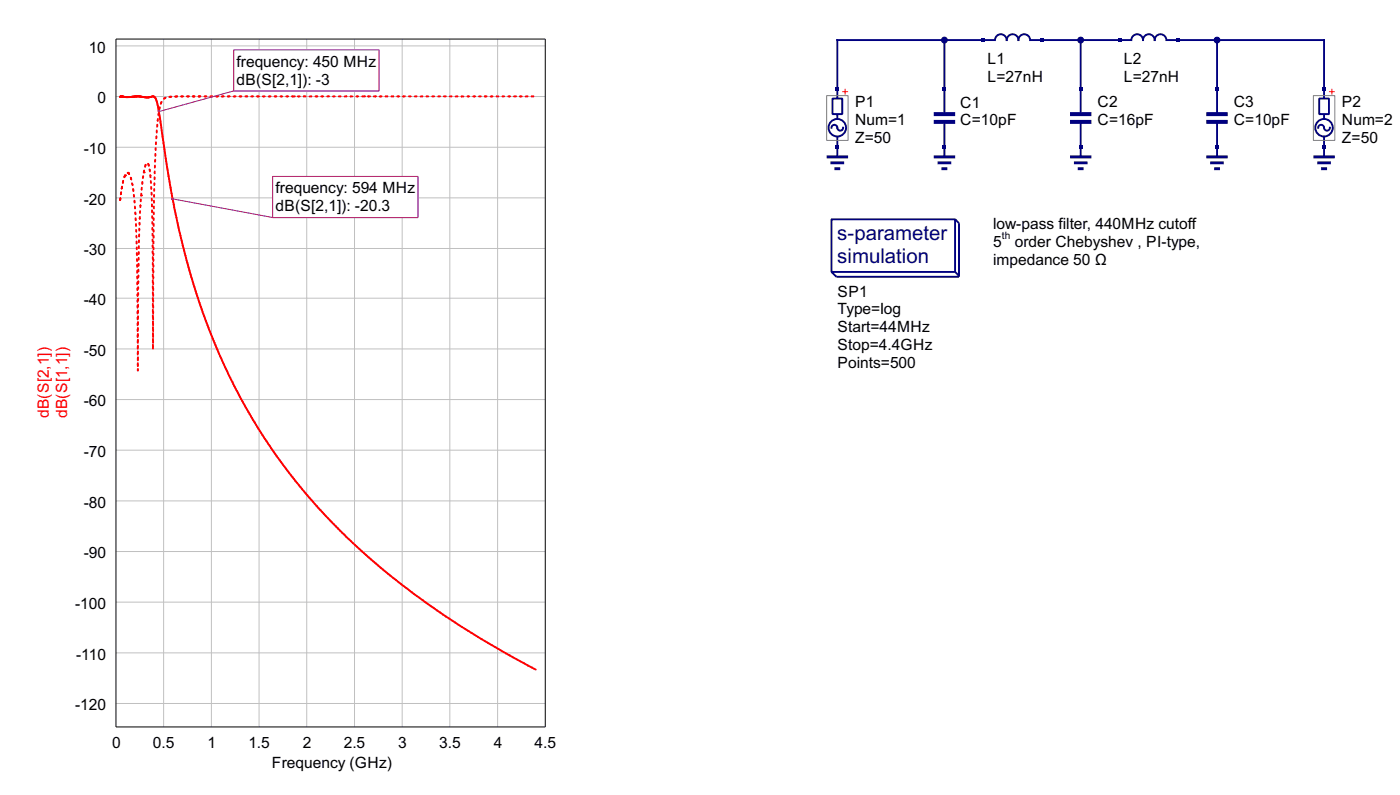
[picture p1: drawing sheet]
<svg xmlns="http://www.w3.org/2000/svg" width="264mm" height="150mm" viewBox="0 0 264 150" stroke-linecap="round" stroke-linejoin="round" font-family="sans-serif">
<g fill="none" stroke="#000080" stroke-width=".36">
<path d="M157.1 18.6h1.9v2.9h-1.9zM158 18.6v-11h29.8a1.1 1.1 0 0 1 1.1-1.1 1.1 1.1 0 0 1 1.1 1.1 1.11 1.11 0 0 1 1.1-1.1 1.11 1.11 0 0 1 1.1 1.1 1.1 1.1 0 0 1 1.1-1.1 1.1 1.1 0 0 1 1.1 1.1h19.1a1.1 1.1 0 0 1 1.1-1.1 1.1 1.1 0 0 1 1.1 1.1 1.1 1.1 0 0 1 1.1-1.1 1.1 1.1 0 0 1 1.1 1.1 1.1 1.1 0 0 1 1.1-1.1 1.1 1.1 0 0 1 1.1 1.1h29.8v11M178.2 7.6v13.9M204 7.6v13.9M229.7 7.6v13.9M249 18.6h1.8v2.9h-1.8zM156.9 24.1a.55 .55 0 0 1 .6-.6 .55 .55 0 0 1 .5 .6 .55 .55 0 0 0 .6 .5 .55 .55 0 0 0 .5-.5M158 21.5v.9M158 25.7v3.9M178.2 23v6.6M204 23v6.6M229.7 23v6.6"/>
<path d="M248.8 24.1a.55 .55 0 0 1 .5-.6 .55 .55 0 0 1 .6 .6 .55 .55 0 0 0 .5 .5 .55 .55 0 0 0 .6-.5M249.9 21.5v.9M249.9 25.7v3.9M156.9 41.4h23.4v9.9h-23.4zM180.3 41.4l.7 .7v10.1h-23.1l-1-.9M180.3 51.3l.7 .7"/>
<circle cx="158" cy="24.1" r="1.65"/>
<circle cx="249.9" cy="24.1" r="1.65"/>
</g>
<path d="M159 17.3h1.1M159.5 16.7v1.1M250.8 17.3h1.1M251.4 16.7v1.1" fill="none" stroke="#f00" stroke-width=".19"/>
<path d="M156 18h4.1v8.5h-4.1zM247.9 18h4v8.5h-4z" fill="none" stroke="#808080" stroke-width=".19"/>
<g fill="none" stroke="#000080" stroke-width=".55">
<path d="M156 29.6h4.1M156.7 30.7h2.6M157.5 31.8h1.1M176.2 29.6h4.1M177 30.7h2.5M177.7 31.8h1.1M202 29.6h4M202.7 30.7h2.6M203.4 31.8h1.1M227.7 29.6h4M228.4 30.7h2.6M229.2 31.8h1.1"/>
<path d="M247.9 29.6h4M248.6 30.7h2.6M249.3 31.8h1.2"/>
</g>
<path d="M176.2 23h4.1M176.2 21.5h4.1M202 23h4M202 21.5h4M227.7 23h4M227.7 21.5h4" fill="none" stroke="#000080" stroke-width=".74" stroke-linecap="butt"/>
<g fill="#000080">
<path d="M157.7 16.4h.7v.7h-.7z"/>
<path d="M157.7 27.4h.7v.7h-.7z"/>
<path d="M177.9 27.4h.7v.7h-.7z"/>
<path d="M203.6 27.4h.7v.7h-.7z"/>
<path d="M229.3 27.4h.8v.7h-.8z"/>
<path d="M249.5 16.4h.8v.7h-.8z"/>
<path d="M249.5 27.4h.8v.7h-.8z"/>
<path d="M203.6 16.4h.7v.7h-.7z"/>
<path d="M177.9 16.4h.7v.7h-.7z"/>
<path d="M229.3 16.4h.8v.7h-.8z"/>
<path d="M185.2 7.2h.8v.7h-.8z"/>
<path d="M196.3 7.2h.7v.7h-.7z"/>
<path d="M210.9 7.2h.8v.7h-.8z"/>
<path d="M222 7.2h.7v.7h-.7z"/>
</g>
<g fill="#000080" stroke="#000080" stroke-width=".19">
<circle cx="178.2" cy="7.6" r=".55"/>
<circle cx="204" cy="7.6" r=".55"/>
<circle cx="229.7" cy="7.6" r=".55"/>
</g>
<g fill="none" stroke="#c0c0c0" stroke-width=".19">
<path d="M21.9 8.7h81M21.9 18.2h81M30.9 7.4v129.7M39.9 7.4v129.7M48.9 7.4v129.7M57.9 7.4v129.7M66.9 7.4v129.7M75.9 7.4v129.7M84.9 7.4v129.7M93.9 7.4v129.7M21.9 27.8h81M21.9 37.3h81"/>
<path d="M21.9 46.9h81M21.9 56.2h81M21.9 65.8h81M21.9 75.4h81M21.9 84.9h81M21.9 94.5h81M21.9 104h81M21.9 113.6h81M21.9 123.1h81M21.9 132.7h81"/>
</g>
<path d="M21.9 7.4h81v129.7h-81z" fill="none" stroke="#000" stroke-width=".19"/>
<path d="M22.7 37.7h.1M22.7 37.4v.3M22.9 36.3l-.1 .3M22.9 36.3h.1M23 35.5h.1M23 35.2v.4M23.2 34.3v.1M23.3 34.1l-.1 .4M23.6 33.1h.1M23.6 33.1l-.1 .3" fill="none" stroke="#f00" stroke-width=".36"/>
<g fill="#f00">
<circle cx="23.6" cy="33.1" r=".18"/>
<circle cx="24.1" cy="32.6" r=".18"/>
</g>
<g fill="none" stroke="#f00" stroke-width=".36">
<path d="M24.2 32.6h.1M24.2 32.6l.2 .2M24.7 33.5l.1 .3M24.9 34.6l.1 .3M25.1 35.7l.1 .3M25.3 36.7v.4M25.4 37.8v.4M25.5 38.9v.4M26.4 39.8v.4M26.5 38.7v.4M26.6 37.6l-.1 .4M25.5 40l.1 .4"/>
<path d="M25.6 41.1v.4M25.7 42.2v.4M25.7 43.3v.4M25.7 44.5l.1 .3M25.8 45.6v.3M25.8 46.7v.3M25.8 47.8h.1M25.8 47.8v.3M25.8 48.9l.1 .3M25.9 50v.3M25.9 51.1v.3M25.9 52.2v.3"/>
<path d="M25.9 53.3v.3M25.9 54.4v.3M25.9 55.5l.1 .3M26 56.6v.3M26 57.7v.3M26 58.8v.3M26 59.9v.3M26.1 57.4v.4M26.1 58.5v.4M26.1 59.6v.4M26.1 56.3v.4M26.1 54.1v.4"/>
<path d="M26.1 55.2v.4M26.1 53v.4M26.1 51.9v.4M26.1 50.8v.4M26.1 49.7v.4M26.2 48.6v.4M26.2 47.5v.4M26.2 46.4v.4M26.2 45.3v.4M26.3 44.2l-.1 .4M26.3 43.1v.4M26.3 42v.4"/>
<path d="M26.4 40.9v.4M26 61v.4M26 62.1v.4M26 63.2v.4M26 64.3v.4M26 65.4v.4M26 66.5v.4M26 67.6v.4M26 68.5v.6M26 69.6v.3M26 67.4v.3M26 61.8v.4"/>
<path d="M26 63v.3M26 64.1v.3M26 65.2v.3M26 66.3v.3M26.1 60.7l-.1 .4"/>
</g>
<circle cx="26.6" cy="36.9" r=".18" fill="#f00"/>
<path d="M26.7 36.5l-.1 .4M26.8 35.4l-.1 .4M26.9 34.3l-.1 .4M27 33.2v.4" fill="none" stroke="#f00" stroke-width=".36"/>
<circle cx="27.1" cy="32.5" r=".18" fill="#f00"/>
<g fill="none" stroke="#f00" stroke-width=".36">
<path d="M30.5 19.2l-.1 .4M31.3 18.4l-.4 .2M32.3 18.2l-.3 .1M33.4 18.2h-.3M34.2 18.2h.3M35.3 18.2h.3M27.2 32.2l-.1 .3M27.4 31.4h.1M27.5 31.1l-.1 .3M27.5 31.1h.1M28 30.9h.1M28 30.9l.1 .3"/>
<path d="M28.1 31.2h.1M28.2 32l.1 .3M28.4 33v.4M28.5 34.1v.4M28.5 35.2l.1 .4M28.6 36.3v.4M28.6 37.4l.1 .4M28.7 38.5v.4M28.7 39.6v.4M29 38.9v.4M29.1 37.8v.4M29.1 36.7v.4"/>
<path d="M29.1 35.6v.4M29.1 34.5v.4M29.2 33.4v.4M29.2 32.3v.4M29.3 31.2l-.1 .4M29.3 30.1v.4M29.3 29v.4M29.4 27.9v.4M29.4 26.8v.4M29.5 25.7v.4M29.6 24.6v.4M29.7 23.5v.4"/>
<path d="M29.8 22.4v.4M30 21.3l-.1 .4M30.2 20.3l-.1 .3M28.7 40.7v.4M28.7 41.9l.1 .3M28.8 43v.3M28.8 44.1v.3M28.8 45.2v.3M28.8 46.3v.3M28.8 47.4v.3M28.8 48.5v.3M28.8 49.6v.3"/>
<path d="M28.8 50.7v.4M28.8 51.8v.4M28.8 52.9v.4M28.8 54l.1 .4M28.9 55.1v.4M28.9 56.2v.4M28.9 57.3v.4M28.9 58.4v.4M28.9 59.5v.4M28.9 59.9v.4M28.9 58.8v.4M28.9 53.3v.3"/>
<path d="M28.9 54.4v.3M28.9 55.5v.3M28.9 56.6v.3M28.9 57.7v.4M28.9 47.8v.3M28.9 48.9v.3M28.9 50v.3M28.9 51.1v.3M28.9 52.2v.3M29 45.6v.3M29 46.7v.3M29 43.3v.4"/>
<path d="M29 44.5v.3M29 41.1v.4M29 42.2v.4M29 40v.4M28.9 60.6v.8M28.9 61.7v.8M28.9 62.8v.8M28.9 63.9v.8M28.9 65v.8"/>
</g>
<circle cx="36.4" cy="18.2" r=".18" fill="#f00"/>
<path d="M36.4 18.2h.3" fill="none" stroke="#f00" stroke-width=".36"/>
<circle cx="37.5" cy="18.2" r=".18" fill="#f00"/>
<g fill="none" stroke="#f00" stroke-width=".36">
<path d="M37.5 18.2h.3M38.6 18.2h.3M39.7 18.2h.3M40.8 18.2h.3M41.9 18.2h.3M43 18.2h.4M44.1 18.2h.4M45.2 18.2h.4M46.3 18.2h.4M47.4 18.2h.4M48.5 18.2h.4M49.6 18.2h.4"/>
<path d="M50.7 18.2h.4M51.8 18.2h.4M52.9 18.2h.4M54 18.2h.4M55.1 18.2h.4"/>
</g>
<circle cx="55.5" cy="18.2" r=".18" fill="#f00"/>
<path d="M56.2 18.2h.4M57.3 18.2h.4M58.4 18.2h.4M59.5 18.2h.4M60.6 18.2h.4M61.7 18.2h.4M62.8 18.2h.4M63.9 18.2h.4M65 18.2h.4M66.1 18.2h.4M67.2 18.2h.4M68.3 18.2h.4" fill="none" stroke="#f00" stroke-width=".36"/>
<circle cx="68.7" cy="18.2" r=".18" fill="#f00"/>
<g fill="none" stroke="#f00" stroke-width=".36">
<path d="M69.4 18.2h.4M70.5 18.2h.4M71.6 18.2h.4M72.7 18.2h.4M73.9 18.2h.3M75 18.2h.3M76.1 18.2h.3M77.2 18.2h.3M78.3 18.2h.3M79.4 18.2h.3M80.5 18.2h.3M81.6 18.2h.3"/>
<path d="M82.7 18.2h.4M83.8 18.2h.4M84.9 18.2h.4M86 18.2h.4M87.1 18.2h.4M88.2 18.2h.4M89.3 18.2h.4M90.4 18.2h.4"/>
</g>
<circle cx="91.5" cy="18.2" r=".18" fill="#f00"/>
<path d="M22.7 18.2h.1M91.5 18.2h.4M92.6 18.2h.4M93.7 18.2h.4M94.8 18.2h.4M95.9 18.2h.4M97 18.2h.4M98.1 18.2h.4M99.2 18.2h.4M100.3 18.2h.4" fill="none" stroke="#f00" stroke-width=".36"/>
<circle cx="22.7" cy="18.2" r=".18" fill="#f00"/>
<path d="M22.7 18.2h.1" fill="none" stroke="#f00" stroke-width=".36"/>
<circle cx="22.7" cy="18.2" r=".18" fill="#f00"/>
<path d="M22.7 18.2h.1" fill="none" stroke="#f00" stroke-width=".36"/>
<circle cx="22.7" cy="18.2" r=".18" fill="#f00"/>
<path d="M22.7 18.2h.1" fill="none" stroke="#f00" stroke-width=".36"/>
<circle cx="22.8" cy="18.2" r=".18" fill="#f00"/>
<path d="M22.8 18.2h.1" fill="none" stroke="#f00" stroke-width=".36"/>
<circle cx="22.8" cy="18.2" r=".18" fill="#f00"/>
<path d="M22.8 18.2h.1" fill="none" stroke="#f00" stroke-width=".36"/>
<circle cx="22.8" cy="18.2" r=".18" fill="#f00"/>
<path d="M22.8 18.2h.1" fill="none" stroke="#f00" stroke-width=".36"/>
<circle cx="22.8" cy="18.2" r=".18" fill="#f00"/>
<path d="M22.8 18.2h.1" fill="none" stroke="#f00" stroke-width=".36"/>
<circle cx="22.8" cy="18.2" r=".18" fill="#f00"/>
<path d="M22.8 18.2h.1" fill="none" stroke="#f00" stroke-width=".36"/>
<circle cx="22.9" cy="18.2" r=".18" fill="#f00"/>
<path d="M22.9 18.2h.1" fill="none" stroke="#f00" stroke-width=".36"/>
<circle cx="22.9" cy="18.2" r=".18" fill="#f00"/>
<path d="M22.9 18.2h.1" fill="none" stroke="#f00" stroke-width=".36"/>
<circle cx="22.9" cy="18.2" r=".18" fill="#f00"/>
<path d="M22.9 18.2h.1" fill="none" stroke="#f00" stroke-width=".36"/>
<circle cx="22.9" cy="18.2" r=".18" fill="#f00"/>
<path d="M22.9 18.2h.1" fill="none" stroke="#f00" stroke-width=".36"/>
<circle cx="22.9" cy="18.2" r=".18" fill="#f00"/>
<path d="M22.9 18.2h.1" fill="none" stroke="#f00" stroke-width=".36"/>
<circle cx="23" cy="18.2" r=".18" fill="#f00"/>
<path d="M23 18.2h.1" fill="none" stroke="#f00" stroke-width=".36"/>
<circle cx="23" cy="18.2" r=".18" fill="#f00"/>
<path d="M23 18.2h.1" fill="none" stroke="#f00" stroke-width=".36"/>
<circle cx="23" cy="18.2" r=".18" fill="#f00"/>
<path d="M23 18.2h.1" fill="none" stroke="#f00" stroke-width=".36"/>
<circle cx="23" cy="18.2" r=".18" fill="#f00"/>
<path d="M23 18.2h.1" fill="none" stroke="#f00" stroke-width=".36"/>
<circle cx="23.1" cy="18.2" r=".18" fill="#f00"/>
<path d="M23.1 18.2h.1" fill="none" stroke="#f00" stroke-width=".36"/>
<circle cx="23.1" cy="18.2" r=".18" fill="#f00"/>
<path d="M23.1 18.2h.1" fill="none" stroke="#f00" stroke-width=".36"/>
<circle cx="23.1" cy="18.2" r=".18" fill="#f00"/>
<path d="M23.1 18.2h.1" fill="none" stroke="#f00" stroke-width=".36"/>
<circle cx="23.1" cy="18.2" r=".18" fill="#f00"/>
<path d="M23.1 18.2v.1" fill="none" stroke="#f00" stroke-width=".36"/>
<circle cx="23.1" cy="18.3" r=".18" fill="#f00"/>
<path d="M23.1 18.3h.1" fill="none" stroke="#f00" stroke-width=".36"/>
<circle cx="23.2" cy="18.3" r=".18" fill="#f00"/>
<path d="M23.2 18.3h.1" fill="none" stroke="#f00" stroke-width=".36"/>
<circle cx="23.2" cy="18.3" r=".18" fill="#f00"/>
<path d="M23.2 18.3h.1" fill="none" stroke="#f00" stroke-width=".36"/>
<circle cx="23.2" cy="18.3" r=".18" fill="#f00"/>
<path d="M23.2 18.3h.1" fill="none" stroke="#f00" stroke-width=".36"/>
<circle cx="23.2" cy="18.3" r=".18" fill="#f00"/>
<path d="M23.2 18.3h.1" fill="none" stroke="#f00" stroke-width=".36"/>
<circle cx="23.3" cy="18.3" r=".18" fill="#f00"/>
<path d="M23.3 18.3h.1" fill="none" stroke="#f00" stroke-width=".36"/>
<circle cx="23.3" cy="18.3" r=".18" fill="#f00"/>
<path d="M23.3 18.3h.1" fill="none" stroke="#f00" stroke-width=".36"/>
<circle cx="23.3" cy="18.3" r=".18" fill="#f00"/>
<path d="M23.3 18.3h.1M23.4 18.3h.1" fill="none" stroke="#f00" stroke-width=".36"/>
<circle cx="23.4" cy="18.3" r=".18" fill="#f00"/>
<path d="M23.4 18.3h.1" fill="none" stroke="#f00" stroke-width=".36"/>
<circle cx="23.4" cy="18.3" r=".18" fill="#f00"/>
<path d="M23.4 18.3h.1" fill="none" stroke="#f00" stroke-width=".36"/>
<circle cx="23.5" cy="18.3" r=".18" fill="#f00"/>
<path d="M23.5 18.3h.1" fill="none" stroke="#f00" stroke-width=".36"/>
<circle cx="23.5" cy="18.3" r=".18" fill="#f00"/>
<path d="M23.5 18.3h.1" fill="none" stroke="#f00" stroke-width=".36"/>
<circle cx="23.6" cy="18.3" r=".18" fill="#f00"/>
<path d="M23.6 18.3h.1" fill="none" stroke="#f00" stroke-width=".36"/>
<circle cx="23.6" cy="18.3" r=".18" fill="#f00"/>
<path d="M23.6 18.3h.1M23.7 18.3h.1" fill="none" stroke="#f00" stroke-width=".36"/>
<circle cx="23.7" cy="18.3" r=".18" fill="#f00"/>
<path d="M23.7 18.3h.1" fill="none" stroke="#f00" stroke-width=".36"/>
<circle cx="23.8" cy="18.3" r=".18" fill="#f00"/>
<path d="M23.8 18.3h.2" fill="none" stroke="#f00" stroke-width=".36"/>
<circle cx="24" cy="18.3" r=".18" fill="#f00"/>
<path d="M24 18.3l2.3-.1 1.7 .2a.93 .93 0 0 1 1.5 .4l.5 2.2 2.1 13.9 1.7 8.6 2.3 8.8 2.7 8.2 3.5 8.3 2 4.1 2.1 4 4.7 7.5 5.3 7.1a117.1 117.1 0 0 0 13.2 13.6 139.4 139.4 0 0 0 14.6 11.2 183.8 183.8 0 0 0 16.9 10M24.4 18.3h.1M25 18.2v.1M25.4 18.2h.1M26.5 18.2h.1M26.8 18.2l.1 .1M27.1 18.3h.1" fill="none" stroke="#f00" stroke-width=".36"/>
<path d="M44.1 9.4h27.4v7.8h-27.4z" fill="#fff"/>
<path d="M44.1 9.4h27.4v7.8h-27.4zM44.1 17.1l-14.1 3.9M29.8 20.8h.3v.3h-.3z" fill="none" stroke="#800080" stroke-width=".19"/>
<path d="M51.5 33.3h27.4v7.7h-27.4z" fill="#fff"/>
<path d="M32.4 37.4h.3v.2h-.3zM32.6 37.5l18.9 3.5M51.5 33.3h27.4v7.7h-27.4z" fill="none" stroke="#800080" stroke-width=".19"/>
<g font-size="4.3" fill="#000080">
<text x="158" y="45.2">s-parameter</text>
<text x="158" y="49.6">simulation</text>
</g>
<g font-size="3.3">
<text x="16.7" y="9.9">10</text>
<text x="44.7" y="12.6">freq</text>
<text x="44.7" y="16">dB(</text>
<text x="49.4" y="16">S[2,1])</text>
<text x="49.7" y="12.6">uency:</text>
<text x="58" y="16">:</text>
<text x="59.1" y="12.6">450 M</text>
<text x="59.6" y="16">-3</text>
<text x="67.4" y="12.6">Hz</text>
<text x="186.4" y="12">L1</text>
<text x="186.4" y="15.4">L=27nH</text>
<text x="212.1" y="12">L2</text>
<text x="212.1" y="15.4">L=27nH</text>
<text x="18.4" y="19.5">0</text>
<text x="161.4" y="20.1">P1</text>
<text x="161.4" y="23.5">Num=1</text>
<text x="181.2" y="20.3">C1</text>
<text x="181.2" y="23.7">C=10pF</text>
<text x="207.1" y="20.1">C2</text>
<text x="207.1" y="23.5">C=16pF</text>
<text x="232.9" y="20.1">C3</text>
<text x="232.9" y="23.5">C=10pF</text>
<text x="253.3" y="20.1">P2</text>
<text x="253.3" y="23.5">Num=2</text>
<text x="15.8" y="29">-10</text>
<text x="161.4" y="26.9">Z=50</text>
<text x="253.3" y="26.9">Z=50</text>
<text x="15.8" y="38.6">-20</text>
<text x="52" y="36.4">frequ</text>
<text x="52" y="39.8">dB(S</text>
<text x="58.7" y="36.4">ency: 594 MH</text>
<text x="58.7" y="39.8">[2,1]):</text>
<text x="67" y="39.8">-20.3</text>
<text x="76.9" y="36.4">z</text>
<text x="187.4" y="43.2">low-pass filter, 440MHz cutoff</text>
<text x="187.4" y="46.6">5</text>
<text x="191.5" y="46.6">order Chebyshev , PI-type,</text>
<text x="15.8" y="48.2">-30</text>
<text x="187.4" y="50">impedance 50 Ω</text>
<text x="15.8" y="57.5">-40</text>
<text x="158.1" y="55.9">SP1</text>
<text x="158.1" y="59.3">Type=log</text>
<text x="158.1" y="62.7">Start=44MHz</text>
<text x="15.8" y="67.1">-50</text>
<text x="158.1" y="66.1">Stop=4.4GHz</text>
<text x="158.1" y="69.5">Points=500</text>
<text x="15.8" y="76.6">-60</text>
<text x="15.8" y="86.2">-70</text>
<text x="15.8" y="95.7">-80</text>
<text x="15.8" y="105.3">-90</text>
<text x="14.2" y="114.9">-100</text>
<text x="14.4" y="124.4">-110</text>
<text x="14.2" y="134">-120</text>
<text x="21.1" y="141.1">0</text>
<text x="28.9" y="141.1">0.5</text>
<text x="39.2" y="141.1">1</text>
<text x="46.9" y="141.1">1.5</text>
<text x="57.2" y="141.1">2</text>
<text x="64.9" y="141.1">2.5</text>
<text x="75.2" y="141.1">3</text>
<text x="82.9" y="141.1">3.5</text>
<text x="93.2" y="141.1">4</text>
<text x="100.9" y="141.1">4.5</text>
<text x="51.3" y="144.9">Frequency (GHz)</text>
</g>
<g font-size="3.3" fill="#f00">
<text x="9.2" y="78.8" transform="rotate(-90 9.2 78.8)">dB(S[2,1])</text>
<text x="12.7" y="78.8" transform="rotate(-90 12.7 78.8)">dB(S[1,1])</text>
</g>
<text font-size="2.1" x="189.1" y="45.1">th</text>
</svg>
